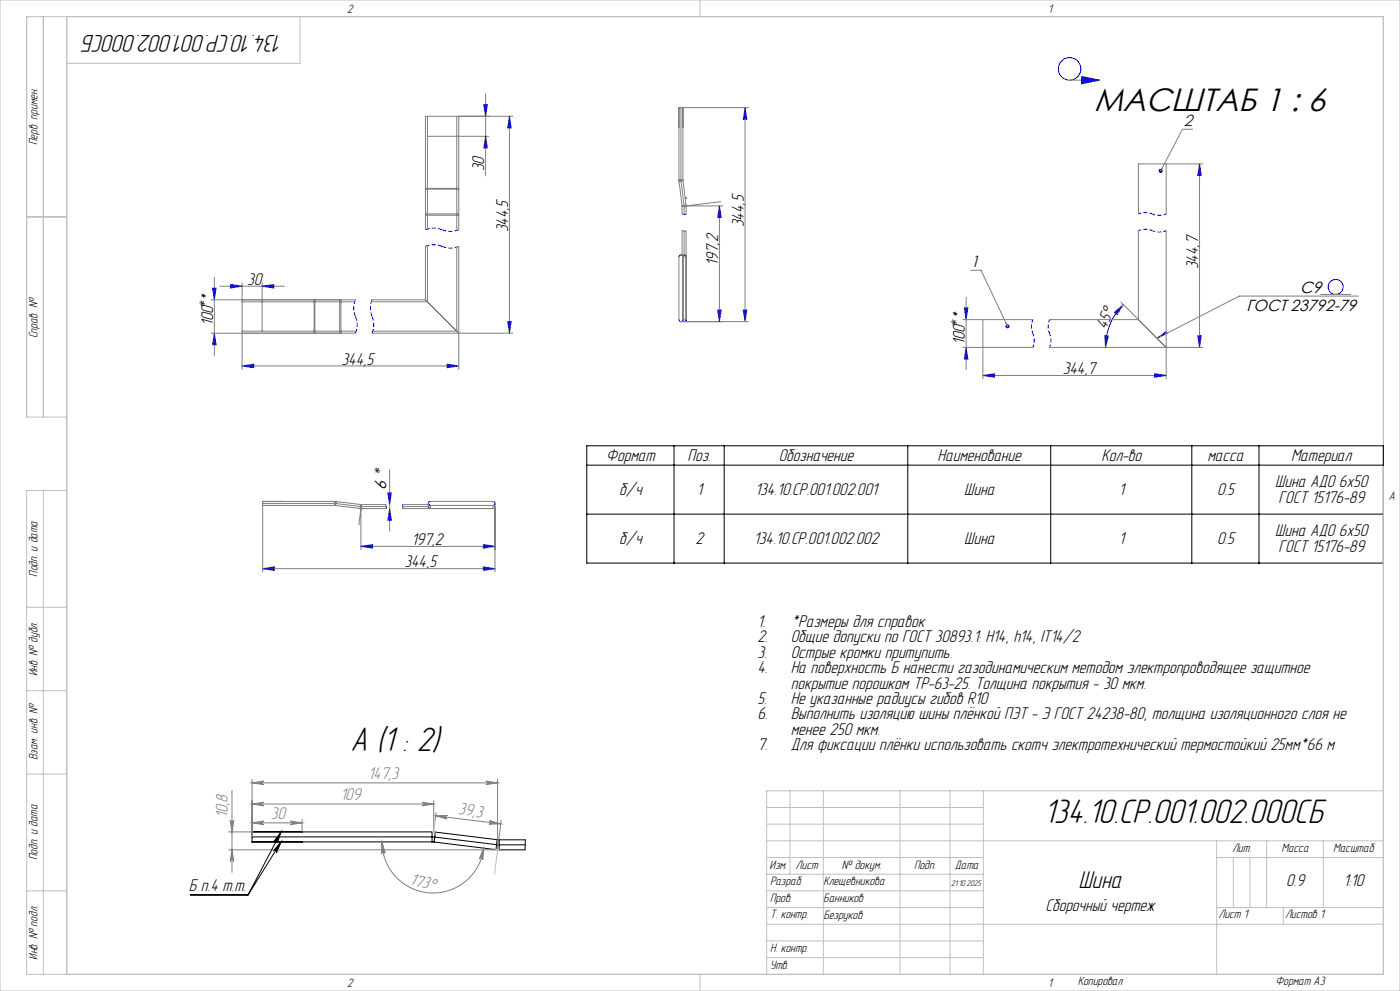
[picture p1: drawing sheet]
<svg xmlns="http://www.w3.org/2000/svg" width="420mm" height="297mm" viewBox="0 0 420 297" stroke-linecap="round" stroke-linejoin="round" font-family="sans-serif">
<g fill="none" stroke="#000" stroke-width=".3">
<path d="M176 133.6h239v35.2h-239zM176 139.4h239M202.2 133.6v35.2M217.3 133.6v35.2M272.3 133.6v35.2M315.2 133.6v35.2M357.5 133.6v35.2M377.7 133.6v35.2M176 154.1h239M75.6 249.3v1.5M75.6 250.8v1.5M75.6 249.3h54"/>
<path d="M75.6 250.8h54M75.6 252.3h54M75.6 249.3h.1M75.6 252.3h.1M84.3 252.3l-1.4 3.3a.54 .54 0 0 0-.2-.7 .54 .54 0 0 0-.7 .1zM84.3 249.3l-1.1 3.4a.54 .54 0 0 0-.3-.7 .54 .54 0 0 0-.7 .2zM84.3 252.3l-9.9 15.9M84.3 249.3l-9.9 18.9M90.6 249.3h.1M90.6 252.3h.1M129.6 249.3v1.5M129.6 249.3l1 .1"/>
<path d="M129.6 250.8l.8 .1M129.6 252.3l.6 .1M129.6 250.8v1.5M130.2 252.4l18.6 2.2M130.4 250.9l-.2 1.5M130.4 250.9l18.6 2.2M130.6 249.4l-.2 1.5M130.6 249.4l18.5 2.3M148.8 254.6l1 .1M149 253.1l-.2 1.5M149 253.1l.8 .1M149.1 251.7l-.1 1.4"/>
<path d="M149.1 251.7h.7M149.8 251.7h7.8l-.1 3h-7.7M149.8 251.7v1.5M149.8 253.2v1.5M149.8 253.2h7.8M57.1 268.2h17.3"/>
</g>
<g fill="none" stroke="#808080" stroke-width=".3">
<path d="M128.2 34.9v33.7M137 34.9v34.2M137.6 34.9v34M145.1 31.4h1.1l-.5 3.5zM145.7 28.1v24.6M152.8 34.9l.6 3.5h-1.1zM152.8 34.9v65M153.8 34.9h-26.2v34M203.7 38.3h.1M204.3 32.3v21.6M204.9 32.3v21.6h-1.2v-21.6h20.8M204.9 38.3h.1"/>
<path d="M223.5 32.3l.6 3.5h-1.1zM223.5 32.3v64.1M320.9 24h9M324.5 22.9l5.4 1.1-5.4 1.1zM357.8 38.7h-3.1l-6.5 12.5M127.6 56.5h10M128.2 40.9h18.5M128.2 56.7h8.8M145.7 40.9l.5 3.5h-1.1zM204.3 54.2l.6-.1 1 7.8M204.3 54.2h-.6l.9 7.5 .6-.1M204.3 54.2l.9 7.4"/>
<path d="M205.8 59.1l.1 .4M205.8 59.1v.4M349.9 49.1v15M359.9 49.1l.5 3.5h-1.1zM359.9 49.1v55M360.9 49.1h-19.4v15M127.6 64.5h10M127.6 73.9v16M128.2 73.6v16.9h-16.8M128.2 64.1h8.8M137 74.1v25.2h-25.2M137.6 73.9v36.8"/>
<path d="M203.7 77v18.8M203.7 77h.1M204.6 69.2v7.2M205.2 61.9v2.3M205.2 69.2v7.2h-.9M205.8 61.5h-.2M205.8 61.5l-.6 .1M205.8 61.5v2.7M205.8 69.2v26.6h-.9v-18.8h.9M205.8 61.9h-1.2v2.3M205.8 61.7h11M215.8 61.7l.6 3.5h-1.1z"/>
<path d="M215.8 61.7v34.7M216.2 60.4l-10.4 1.3M341.5 69.1v26.7h-26.6M349.9 69.1v44.4M63.8 86.4h1l-.5 3.5zM64.3 99.9l.5 3.5h-1zM64.3 83.1v23.5M65.9 85.8h19.5M69.1 85.2l3.5 .6-3.5 .5zM72.6 90.5h33.8M72.6 99.3h34.2M72.6 84.8v25.9"/>
<path d="M78.6 85.8l3.5-.6v1.1zM78.6 84.8v14.5M94.2 89.9v10M94.5 90.5v8.8M101.9 90.5v8.8M102.3 89.9v10M106.6 99.9h-43.3M106.6 89.9h-43.3M111.6 99.9h42.2M111.6 89.9h16M127.6 89.9l10 10M152.3 96.4h1.1l-.6 3.5z"/>
<path d="M203.7 95.8h.1M204.3 96.4h20.2M215.3 92.9h1.1l-.6 3.5zM223 92.9h1.1l-.6 3.5zM289.3 92.3h1.1l-.6 3.5zM289.8 89.1v21.8M291.2 81h3.1l8 16.8M294.9 95.8v17.7M309.9 95.8h-21.1M334.3 93.6l2.7-2.4-1.8 3.1zM336.3 90.5l13.6 13.6M396.2 88.2h9"/>
<path d="M407.6 88.7h-35.8l-24.7 12.7 2.9-2.1-.5 .9M72.6 109.7l3.5-.6v1.1zM72.6 109.7h65M134.1 109.1l3.5 .6-3.5 .5zM289.8 104.1l.6 3.5h-1.1zM294.9 112.5l3.5-.5v1.1zM294.9 112.5h55M309.9 104.1h-21.1M314.9 104.1h46M331.4 100.6l1.1 .1-.8 3.4zM346.4 112l3.5 .5-3.5 .6zM359.3 100.6h1.1l-.5 3.5z"/>
<path d="M78.8 151.5h21.6v-1.2h-21.6v21.1M78.8 150.9h21.6M84.8 150.3h.1M84.8 151.5h.1M100.7 151.5l8.2 1M100.7 151.4v.1M100.7 150.9l.1-.6 7.4 .9-.1 .6M100.7 150.9v.6M100.7 150.9l7.4 .9M108.1 152.4h7.7M108.1 152.4h.1M108.1 151.8v.6"/>
<path d="M108.3 152.4l-.6 4.9M108.3 152.4v12.3M108.5 151.8h7.3M115.8 151.2h-7.3v1.2M116.3 147.7h1.1l-.5 3.5zM116.9 152.4l.5 3.5h-1.1zM116.9 140.8v18.4M120.8 152.4h27.1v-.9h-18.8v.9M120.8 151.2h7.7M128.5 150.9v.9h-7.7M129.1 150.3h18.8M129.1 150.3h.1"/>
<path d="M147.9 150.3h.1M148.5 150.9v20.5M78.8 170.4l3.5-.5v1.1zM78.8 170.4h69.7M108.3 163.7l3.5-.5v1.1zM108.3 163.7h40.2M145 163.2l3.5 .5-3.5 .6zM145 169.9l3.5 .5-3.5 .6zM69.6 236.9v24.5M75.6 234.6l3.5-.5a.54 .54 0 0 0-.5 .5 .54 .54 0 0 0 .5 .6zM75.6 233.6v17.2M75.6 234.6h73.7"/>
<path d="M130.1 240v9.3M145.8 234.1l3.5 .5-3.5 .6a.54 .54 0 0 0 .5-.6 .54 .54 0 0 0-.5-.5zM149.3 233.6v21.1l1-8.8M68.6 254.7h81.1M68.6 249.3h7M69.1 245.8a.54 .54 0 0 0 .5 .5 .54 .54 0 0 0 .5-.5l-.5 3.5zM69.6 254.7l.5 3.5a.54 .54 0 0 0-.5-.5 .54 .54 0 0 0-.5 .5zM75.6 241l3.5-.6a.54 .54 0 0 0-.5 .6 .54 .54 0 0 0 .5 .5zM75.6 246.6h15M75.6 241h54.5M75.6 246.6l3.5-.5a.54 .54 0 0 0-.5 .5 .54 .54 0 0 0 .5 .6zM87.1 246.1l3.5 .5-3.5 .6a.54 .54 0 0 0 .5-.6 .54 .54 0 0 0-.5-.5z"/>
<path d="M90.6 245.6v3.7M114.6 252.3l.9 3.4a.54 .54 0 0 0-.5-.4 .54 .54 0 0 0-.5 .6zM114.6 252.3a15.3 15.3 0 0 0 14.4 15.3 15.3 15.3 0 0 0 16.1-13.4M126.6 240.4l3.5 .6-3.5 .5a.54 .54 0 0 0 .5-.5 .54 .54 0 0 0-.5-.6zM130.7 244.5l19.5 2.4M130.7 244.5l3.5-.1a.54 .54 0 0 0-.5 .5 .54 .54 0 0 0 .4 .6zM130.8 243.5l-.3 2.5M145.1 254.2l-.3 3.5a.54 .54 0 0 0-.4-.6 .54 .54 0 0 0-.6 .4zM146.8 245.9l3.4 1-3.5 .1a.54 .54 0 0 0 .6-.5 .54 .54 0 0 0-.5-.6z"/>
</g>
<g fill="none" stroke="#00f" stroke-width=".3">
<path d="M145.3 31.4l-.1 .1M145.7 34.5l-.1 .1M145.8 31.4l-.6 .5M145.8 34l-.2 .2M145.9 33.5l-.4 .3M146 32.9l-.5 .5M146.1 32.4l-.7 .7M146.1 31.9l-.8 .8M146.2 31.4l-.9 .9M152.9 35l-.1 .1M152.9 35.4l-.2 .2M153 35.8l-.4 .4"/>
<path d="M153 36.2l-.4 .5M153.1 36.6l-.6 .6M153.2 37l-.8 .7M153.2 37.4l-.9 .9M153.3 37.8l-.6 .6M153.3 38.1l-.2 .3M223.6 32.5l-.1 .1M223.6 32.9l-.2 .2M223.7 33.3l-.4 .4M223.7 33.7l-.5 .5M223.8 34.1l-.7 .6M223.9 34.5l-.8 .8"/>
<path d="M223.9 34.8l-.9 1M224 35.2l-.5 .6M224 35.6l-.1 .2M324.7 22.9l-.2 .3M325.1 23l-.6 .7M325.5 23.1l-1 1M325.9 23.2l-1.4 1.4M326.2 23.3l-1.7 1.7M326.6 23.3l-1.7 1.8M327 23.4l-1.5 1.5M327.3 23.5l-1.3 1.3M327.7 23.6l-1.1 1.1"/>
<path d="M328.1 23.6l-.9 1M328.5 23.7l-.8 .8M328.8 23.8l-.5 .5M329.2 23.9l-.3 .3M329.6 24l-.2 .1M128.2 56.7l-.6 .1M137 56.7l.6 .1M145.7 40.9h.1M145.7 41.3l-.1 .1M145.8 41.6l-.3 .3M145.9 42l-.5 .5M145.9 42.4l-.6 .6"/>
<path d="M146 42.8l-.7 .7M146 43.2l-.8 .8M146.1 43.6l-.8 .8M146.2 44l-.4 .4M203.7 53.9v.3M204.3 53.9v.3M204.9 53.9v.2M359.9 49.3l-.1 .1M359.9 49.7l-.2 .2M360 50.1l-.3 .4M360.1 50.5l-.5 .5M360.1 50.9l-.6 .6"/>
<path d="M360.2 51.3l-.8 .7M360.2 51.7l-.9 .9M360.3 52l-.6 .6M360.4 52.4l-.2 .2M128.2 64.1l-.6 .1M137 64.1l.6 .1M204.3 76.4l-.4 .2-.2 .4M204.3 76.4l.4 .2 .2 .4-.2-.4zM204.6 61.7v.2M205.2 61.6v.3M205.2 76.4l.4 .2 .2 .4M205.8 61.5v.4"/>
<path d="M215.8 61.8h.1M215.9 62.2l-.2 .1M216 62.6l-.3 .3M216 62.9l-.4 .5M216.1 63.3l-.6 .6M216.1 63.7l-.7 .8M216.2 64.1l-.9 .9M216.3 64.5l-.8 .7M216.3 64.9l-.3 .3M63.8 86.4h.1M64.3 86.4l-.5 .4M64.4 89.4l-.1 .1"/>
<path d="M64.5 88.9l-.3 .2M64.5 88.3l-.4 .4M64.6 87.8l-.5 .5M64.7 87.3l-.7 .7M64.7 86.4l-.8 .8M64.8 86.7l-.8 .9M69.4 85.3l-.3 .2M69.8 85.3l-.7 .7M70.2 85.4l-.9 .9M70.5 85.5l-.7 .7M70.9 85.5l-.6 .6M71.3 85.6l-.5 .5"/>
<path d="M71.7 85.6l-.3 .4M72.1 85.7l-.2 .2M72.5 85.8h-.1M78.8 85.8h-.1M79.3 85.7l-.2 .2M79.8 85.6l-.3 .3M80.4 85.5l-.5 .5M80.9 85.4l-.6 .6M81.4 85.4l-.7 .7M82 85.3l-.9 .9M82.1 85.6l-.6 .6M82.1 86l-.3 .3"/>
<path d="M94.5 99.3v.6M94.5 89.9v.6M101.9 99.3l.1 .6M102 89.9l-.1 .6M152.6 96.4l-.3 .2M152.9 99.7h-.1M152.9 99.2l-.1 .1M153 98.6l-.3 .4M153 96.4l-.6 .6M153.1 98.1l-.5 .5M153.2 97.6l-.6 .6M153.3 97l-.8 .8"/>
<path d="M153.3 96.5l-.8 .9M203.7 95.8l.2 .4 .4 .2M204.3 96.4l.4-.2 .2-.4-.2 .4zM205.8 95.8l-.2 .4-.4 .2M215.7 92.9l-.4 .4M215.8 96.4h.1M215.9 95.8l-.1 .2M216 95.3l-.3 .3M216.1 94.8l-.5 .4M216.2 92.9l-.8 .7M216.2 94.2l-.6 .6M216.2 93.7l-.7 .7"/>
<path d="M216.3 93.2l-.8 .8M223.3 92.9l-.3 .3M223.5 96.3h.1M223.6 95.8l-.2 .1M223.7 95.2l-.3 .3M223.8 94.7l-.5 .5M223.8 92.9l-.7 .7M223.9 94.2l-.6 .6M223.9 93.6l-.7 .8M224 93.1l-.9 .9M289.5 92.3l-.2 .2M289.9 95.5l-.1 .1"/>
<path d="M290 95l-.3 .2M290 92.3l-.6 .6M290 94.5l-.3 .3M290.1 93.9l-.5 .5M290.2 93.4l-.6 .6M290.3 92.9l-.8 .8M290.4 92.4l-1 .9M335.2 94.2l-.1 .1M335.5 92.6l-1.1 1.1M335.9 93.1l-1 1M336.6 92l-1.9 1.9M337 91.2a18.2 18.2 0 0 0-5.3 12.9"/>
<path d="M349.7 99.5l-1.2 1.2M64.4 100.2l-.2 .1M64.4 100.6l-.2 .2M64.5 101l-.4 .4M64.5 101.3l-.5 .6M64.6 101.7l-.7 .7M64.7 102.1l-.9 .9M64.7 102.5l-.8 .9M64.8 102.9l-.5 .5M64.8 103.3v.1M72.9 109.6l-.1 .1M73.4 109.6l-.2 .2"/>
<path d="M73.9 109.5l-.3 .3M74.5 109.4l-.5 .5M75 109.3l-.6 .6M75.5 109.2l-.8 .8M76 109.1l-.9 1M76.1 109.5l-.6 .6M76.1 110l-.2 .2M134.4 109.2l-.3 .2M134.8 109.2l-.7 .7M135.2 109.3l-.9 .9M135.6 109.4l-.8 .7M135.9 109.4l-.6 .6"/>
<path d="M136.3 109.5l-.4 .4M136.7 109.5l-.3 .4M137.1 109.6l-.2 .2M137.5 109.7h.1M289.9 104.5l-.1 .1M290 104.9l-.3 .3M290 105.3l-.4 .4M290.1 105.7l-.6 .5M290.1 106.1l-.7 .7M290.2 106.4l-.9 .9M290.3 106.8l-.8 .8M290.3 107.2l-.4 .4"/>
<path d="M290.4 107.6h.1M294.9 112.5h.1M295.4 112.4l-.1 .2M296 112.4l-.3 .3M296.5 112.3l-.5 .4M297 112.2l-.6 .6M297.5 112.1l-.7 .7M298.1 112l-.9 .9M298.4 112.2l-.8 .8M298.4 112.6l-.4 .4M331.5 100.6v.1M331.7 104l-.1 .1"/>
<path d="M331.8 103.4l-.2 .2M331.9 100.6l-.4 .5M332 102.8l-.4 .4M332.1 102.2l-.5 .6M332.3 101.6l-.7 .8M332.3 100.7l-.8 .8M332.4 101l-.9 .9M346.6 112l-.2 .2M347 112.1l-.6 .6M347.4 112.1l-1 1M347.7 112.2l-.7 .8M347.9 100.8l-.3 .4"/>
<path d="M348.1 112.3l-.6 .6M348.5 112.3l-.5 .5M348.9 112.4l-.3 .3M349.3 112.4l-.2 .2M349.5 100.1l-.1 .1M349.7 112.5l-.1 .1M359.3 100.6h.1M359.8 100.6l-.4 .4M359.9 103.6l-.1 .1M360 103.1l-.3 .3M360.1 102.5l-.4 .5M360.2 102l-.6 .6"/>
<path d="M360.2 100.6l-.8 .8M360.3 101.5l-.7 .7M360.3 100.9l-.8 .9M100.4 150.3h.4M100.4 150.9h.3M100.4 151.5h.3M108.1 152.4h.4M108.1 151.8h.4M108.2 151.2h.3M116.4 147.7v.1M116.9 147.7l-.5 .5M116.9 152.6l-.1 .1"/>
<path d="M117 150.8l-.2 .1M117 153l-.2 .2M117 150.3l-.2 .2M117 153.4l-.3 .4M117.1 153.8l-.5 .5M117.1 149.7l-.4 .4M117.2 154.2l-.7 .6M117.2 149.2l-.5 .5M117.2 154.6l-.8 .8M117.3 155l-.9 .9M117.3 148.7l-.7 .7M117.3 147.7l-.8 .9"/>
<path d="M117.3 155.4l-.5 .5M117.4 148.1l-.9 .9M117.4 155.7l-.2 .2M128.5 150.9l.2 .4 .4 .2-.4-.2zM128.5 151.8l.2 .4 .4 .2M129.1 150.3l-.4 .2-.2 .4M147.9 150.3l.4 .2 .2 .4M147.9 151.5l.4-.2 .2-.4-.2 .4zM148.5 151.8l-.2 .4-.4 .2M78.9 170.4h.1M79.5 170.3l-.2 .2M80 170.2l-.3 .4"/>
<path d="M80.5 170.2l-.4 .4M81.1 170.1l-.6 .6M81.6 170l-.8 .7M82.1 169.9l-.9 .9M82.3 170.2l-.7 .7M82.3 170.6l-.3 .3M108.5 163.7v.1M109.1 163.6l-.2 .2M109.6 163.5l-.4 .4M110.1 163.5l-.5 .5M110.7 163.4l-.7 .6M111.2 163.3l-.8 .8"/>
<path d="M111.7 163.2l-.9 .9M111.8 163.6l-.6 .6M111.8 164.1l-.2 .2M145 169.9h.1M145.3 163.3l-.3 .3M145.4 169.9l-.4 .4M145.7 163.3l-.7 .8M145.8 170l-.8 .8M146.1 163.4l-.8 .8M146.2 170.1l-.9 .8M146.5 163.4l-.7 .8M146.6 170.1l-.7 .7"/>
<path d="M146.9 163.5l-.6 .6M146.9 170.2l-.5 .6M147.3 163.6l-.4 .4M147.3 170.2l-.4 .5M147.7 163.6l-.3 .3M147.7 170.3l-.3 .3M148.1 163.7l-.2 .1M148.1 170.4l-.1 .1M148.5 163.7l-.1 .1"/>
<circle cx="320.9" cy="20.6" r="3.4"/>
<circle cx="400.7" cy="86" r="2.25"/>
</g>
<g fill="none" stroke="#00f" stroke-width=".3" stroke-dasharray="1.3 .6" stroke-linecap="butt">
<path d="M132.6 73.9l2.5 .5 2.5-.5M132.6 73.9l-2.5-.5-2.5 .5M132.6 68.9l2.5 .5 2.5-.5M132.6 68.9l-2.5-.5-2.5 .5M205.2 69.2h.6M205.2 69.2h-.6M205.2 64.2h.6M205.2 64.2h-.6M106.6 89.9l-.5 2.5 .5 2.5M106.6 99.9l.5-2.5-.5-2.5M111.6 89.9l-.5 2.5 .5 2.5M111.6 99.9l.5-2.5-.5-2.5"/>
<path d="M115.8 151.2v.6M115.8 152.4v-.6M120.8 151.2v.6M120.8 152.4v-.6"/>
</g>
<path d="M345.7 69.1l2.1 .4 2.1-.4M345.7 69.1l-2.1-.4-2.1 .4M345.7 64.1l2.1 .4 2.1-.4M345.7 64.1l-2.1-.4-2.1 .4M309.9 95.8l-.5 2.1 .5 2.1M314.9 95.8l-.5 2.1 .5 2.1M309.9 104.1l.4-2.1-.4-2M314.9 104.1l.4-2.1-.4-2" fill="none" stroke="#00f" stroke-width=".3" stroke-dasharray="1.3 .6" stroke-dashoffset=".4" stroke-linecap="butt"/>
<g fill="none" stroke="#00f" stroke-width=".7" stroke-linecap="butt">
<circle cx="348.2" cy="51.2" r=".27"/>
<circle cx="302.3" cy="97.8" r=".27"/>
</g>
<g fill="none" stroke="#c0c0c0" stroke-width=".3">
<path d="M0 0h420v297h-420zM13 5v120M20 5v287M90 5v14h-70M210 0v5M217.5 5h.1M8 65h12M20 125h-12v-120h407v287h-407v-145h12M13 147v145M20 148.5h.1M415 148.5h.1M8 182h12"/>
<path d="M8 207h12M8 232h12M237 237v25M247 237v55M270 237v55M285 237v55M295 237v55M415 237h-185v55M129.6 249.3l1 .1M129.6 249.3h1M130.5 246l-.4 3.3M148.8 254.7h1"/>
<path d="M148.8 254.6l1 .2M149.3 254.7l-.9 7.3M230 257h65M230 242h65M230 247h65M230 252h185M365 252v40M365 257h50M370 257v15M375 257v15M380 252v20M397 252v20"/>
<path d="M8 267h12M230 262h65M230 267h65M230 272h65M230 277h185M365 272h50M385 272v5M210 292v5M217.5 292h.1M230 282h65M230 287h65"/>
</g>
<g fill="#808080">
<path d="M-.1 104v1.1zM-.1 104v1.1zM-.1 70.2v1zM-.1 70.2v1zM87.1 246.1l3.5 .5-3.5 .6a.54 .54 0 0 0 .5-.6 .54 .54 0 0 0-.5-.5zM75.6 246.6l3.5-.5a.54 .54 0 0 0-.5 .5 .54 .54 0 0 0 .5 .6z"/>
<path d="M69.6 254.7l.5 3.5a.54 .54 0 0 0-.5-.5 .54 .54 0 0 0-.5 .5zM69.1 245.8a.54 .54 0 0 0 .5 .5 .54 .54 0 0 0 .5-.5l-.5 3.5z"/>
<path d="M114.6 252.3l.9 3.4a.54 .54 0 0 0-.5-.4 .54 .54 0 0 0-.5 .6zM145.1 254.2l-.3 3.5a.54 .54 0 0 0-.4-.6 .54 .54 0 0 0-.6 .4z"/>
</g>
<path d="M84.3 252.3l-1.4 3.3a.54 .54 0 0 0-.2-.7 .54 .54 0 0 0-.7 .1zM84.3 249.3l-1.1 3.4a.54 .54 0 0 0-.3-.7 .54 .54 0 0 0-.7 .2zM-.1 270.9v.7z" fill="#000"/>
<g fill="#808080">
<path d="M146.8 245.9l3.4 1-3.5 .1a.54 .54 0 0 0 .6-.5 .54 .54 0 0 0-.5-.6zM130.7 244.5l3.5-.1a.54 .54 0 0 0-.5 .5 .54 .54 0 0 0 .4 .6z"/>
<path d="M126.6 240.4l3.5 .6-3.5 .5a.54 .54 0 0 0 .5-.5 .54 .54 0 0 0-.5-.6zM75.6 241l3.5-.6a.54 .54 0 0 0-.5 .6 .54 .54 0 0 0 .5 .5zM145.8 234.1l3.5 .5-3.5 .6a.54 .54 0 0 0 .5-.6 .54 .54 0 0 0-.5-.5zM75.6 234.6l3.5-.5a.54 .54 0 0 0-.5 .5 .54 .54 0 0 0 .5 .6z"/>
</g>
<g font-size="10.5">
<text x="105.2" y="225.2">A (1 : 2)</text>
<text x="313.2" y="246.6">134.10.CP.001.002.000СБ</text>
</g>
<text font-size="9.7" x="328.3" y="33.2">МАСШТАБ 1 : 6</text>
<g font-size="7.5">
<text x="84.9" y="10.5" transform="rotate(-180 84.9 10.5)">134.10.CP.001.002.000СБ</text>
<text x="323.6" y="266">Шина</text>
</g>
<g font-size="5.3">
<text x="145.3" y="51.3" transform="rotate(-90 145.3 51.3)">30</text>
<text x="152.4" y="69.7" transform="rotate(-90 152.4 69.7)">344,5</text>
<text x="223.1" y="68.1" transform="rotate(-90 223.1 68.1)">344,5</text>
<text x="215.4" y="79.6" transform="rotate(-90 215.4 79.6)">197,2</text>
<text x="359.5" y="80.7" transform="rotate(-90 359.5 80.7)">344,7</text>
<text x="74.2" y="85.4">30</text>
<text x="63.9" y="97.8" transform="rotate(-90 63.9 97.8)">100 *</text>
<text x="331.9" y="98.9" transform="rotate(-67 331.9 98.9)">45°</text>
<text x="289.5" y="103.4" transform="rotate(-90 289.5 103.4)">100 *</text>
<text x="102.5" y="109.3">344,5</text>
<text x="318.8" y="112.1">344,7</text>
<text x="181.9" y="138.1">Формат</text>
<text x="206.3" y="138.1">Поз.</text>
<text x="233.7" y="138.1">Обозначение</text>
<text x="281.3" y="138.1">Наименование</text>
<text x="330.4" y="138.1">Кол-во</text>
<text x="362.2" y="138.1">масса</text>
<text x="387.4" y="138.1">Материал</text>
<text x="185.8" y="148.3">б/ч</text>
<text x="209" y="148.3">1</text>
<text x="226.6" y="148.3">134.10.CP.001.002.001</text>
<text x="289.3" y="148.3">Шина</text>
<text x="335.6" y="148.3">1</text>
<text x="365.1" y="148.3">0.5</text>
<text x="382.6" y="146">Шина АДО 6х50</text>
<text x="383.6" y="150.6">ГОСТ 15176-89</text>
<text x="382.6" y="160.7">Шина АДО 6х50</text>
<text x="123.5" y="163.4">197,2</text>
<text x="185.8" y="163">б/ч</text>
<text x="208.6" y="163">2</text>
<text x="226.2" y="163">134.10.CP.001.002.002</text>
<text x="289.3" y="163">Шина</text>
<text x="335.6" y="163">1</text>
<text x="365.1" y="163">0.5</text>
<text x="383.6" y="165.3">ГОСТ 15176-89</text>
<text x="121.4" y="170">344,5</text>
<text x="227.3" y="187.9">1.</text>
<text x="237.3" y="187.9">*Размеры для справок</text>
<text x="227.3" y="192.5">2.</text>
<text x="227.3" y="197.1">3.</text>
<text x="237.3" y="192.5">Общие допуски по ГОСТ 30893.1: H14, h14, IT14/2</text>
<text x="237.3" y="197.1">Острые кромки притупить.</text>
<text x="227.3" y="201.8">4.</text>
<text x="237.3" y="201.8">На поверхность Б нанести газодинамическим методом электропроводящее защитное</text>
<text x="237.3" y="206.4">покрытие порошком ТР-63-25. Толщина покрытия - 30 мкм.</text>
<text x="227.3" y="211">5.</text>
<text x="227.3" y="215.6">6.</text>
<text x="237.3" y="211">Не указанные радиусы гибов R10</text>
<text x="237.3" y="215.6">Выполнить изоляцию шины плёнкой ПЭТ - Э ГОСТ 24238-80, толщина изоляционного слоя не</text>
<text x="237.3" y="220.2">менее 250 мкм.</text>
<text x="227.3" y="224.8">7.</text>
<text x="237.3" y="224.8">Для фиксации плёнки использовать скотч электротехнический термостойкий 25мм*66 м</text>
<text x="56.6" y="267">Б п.4 т.т.</text>
<text x="385.9" y="265.6">0.9</text>
<text x="403" y="265.6">1:10</text>
<text x="313.6" y="272.9">Сборочный чертеж</text>
</g>
<g font-size="5.3" fill="#808080">
<text x="110.5" y="233.4">147,3</text>
<text x="102.1" y="239.7">109</text>
<text x="68.4" y="245.3" transform="rotate(-90 68.4 245.3)">10,8</text>
<text x="81.2" y="245.4">30</text>
<text x="137.4" y="244.1" transform="rotate(7 137.4 244.1)">39,3</text>
<text x="122.7" y="265" transform="rotate(14 122.7 265)">173°</text>
</g>
<g font-size="4.8" fill="#191924">
<text x="355.2" y="37.8">2</text>
<text x="291.1" y="80.1">1</text>
</g>
<g font-size="4.8">
<text x="390" y="87.7">С9</text>
<text x="63.3" y="92.6" transform="rotate(-90 63.3 92.6)">*</text>
<text x="373.9" y="93.2">ГОСТ 23792-79</text>
<text x="288.9" y="98.2" transform="rotate(-90 288.9 98.2)">*</text>
<text x="115.9" y="146.7" transform="rotate(-90 115.9 146.7)">6 *</text>
</g>
<g font-size="3.8" fill="#010000">
<text x="104.2" y="3.8">2</text>
<text x="314.5" y="3.8">1</text>
<text x="416.6" y="149.8">A</text>
<text x="104.2" y="295.8">2</text>
<text x="314.5" y="295.8">1</text>
</g>
<g font-size="3.8">
<text x="11.3" y="43.5" transform="rotate(-90 11.3 43.5)">Перв. примен.</text>
<text x="11.3" y="101.4" transform="rotate(-90 11.3 101.4)">Справ. №</text>
<text x="11.3" y="172.8" transform="rotate(-90 11.3 172.8)">Подп. и дата</text>
<text x="11.3" y="202.7" transform="rotate(-90 11.3 202.7)">Инв. № дубл.</text>
<text x="11.3" y="227.8" transform="rotate(-90 11.3 227.8)">Взам. инв. №</text>
<text x="11.3" y="257.8" transform="rotate(-90 11.3 257.8)">Подп. и дата</text>
<text x="369.6" y="255.3">Лит.</text>
<text x="384.4" y="255.3">Масса</text>
<text x="399.9" y="255.3">Масштаб</text>
<text x="230.9" y="260.3">Изм.</text>
<text x="238.7" y="260.3">Лист</text>
<text x="252.6" y="260.3">№ докум.</text>
<text x="274.2" y="260.3">Подп.</text>
<text x="286.5" y="260.3">Дата</text>
<text x="231" y="265.3">Разраб.</text>
<text x="247" y="265.4">Клещевникова</text>
<text x="231" y="275.3">Т. контр.</text>
<text x="231" y="270.3">Пров.</text>
<text x="247" y="270.4">Банников</text>
<text x="247" y="275.4">Безруков</text>
<text x="365.5" y="275.3">Лист 1</text>
<text x="385.5" y="275.3">Листов 1</text>
<text x="11.3" y="287.6" transform="rotate(-90 11.3 287.6)">Инв. № подл.</text>
<text x="231" y="285.3">Н. контр.</text>
<text x="231" y="290.3">Утв.</text>
<text x="323.3" y="295.3">Копировал</text>
<text x="382.7" y="295.3">Формат А3</text>
</g>
<text font-size="2.6" x="285.4" y="265.5">21.10.2025</text>
</svg>
